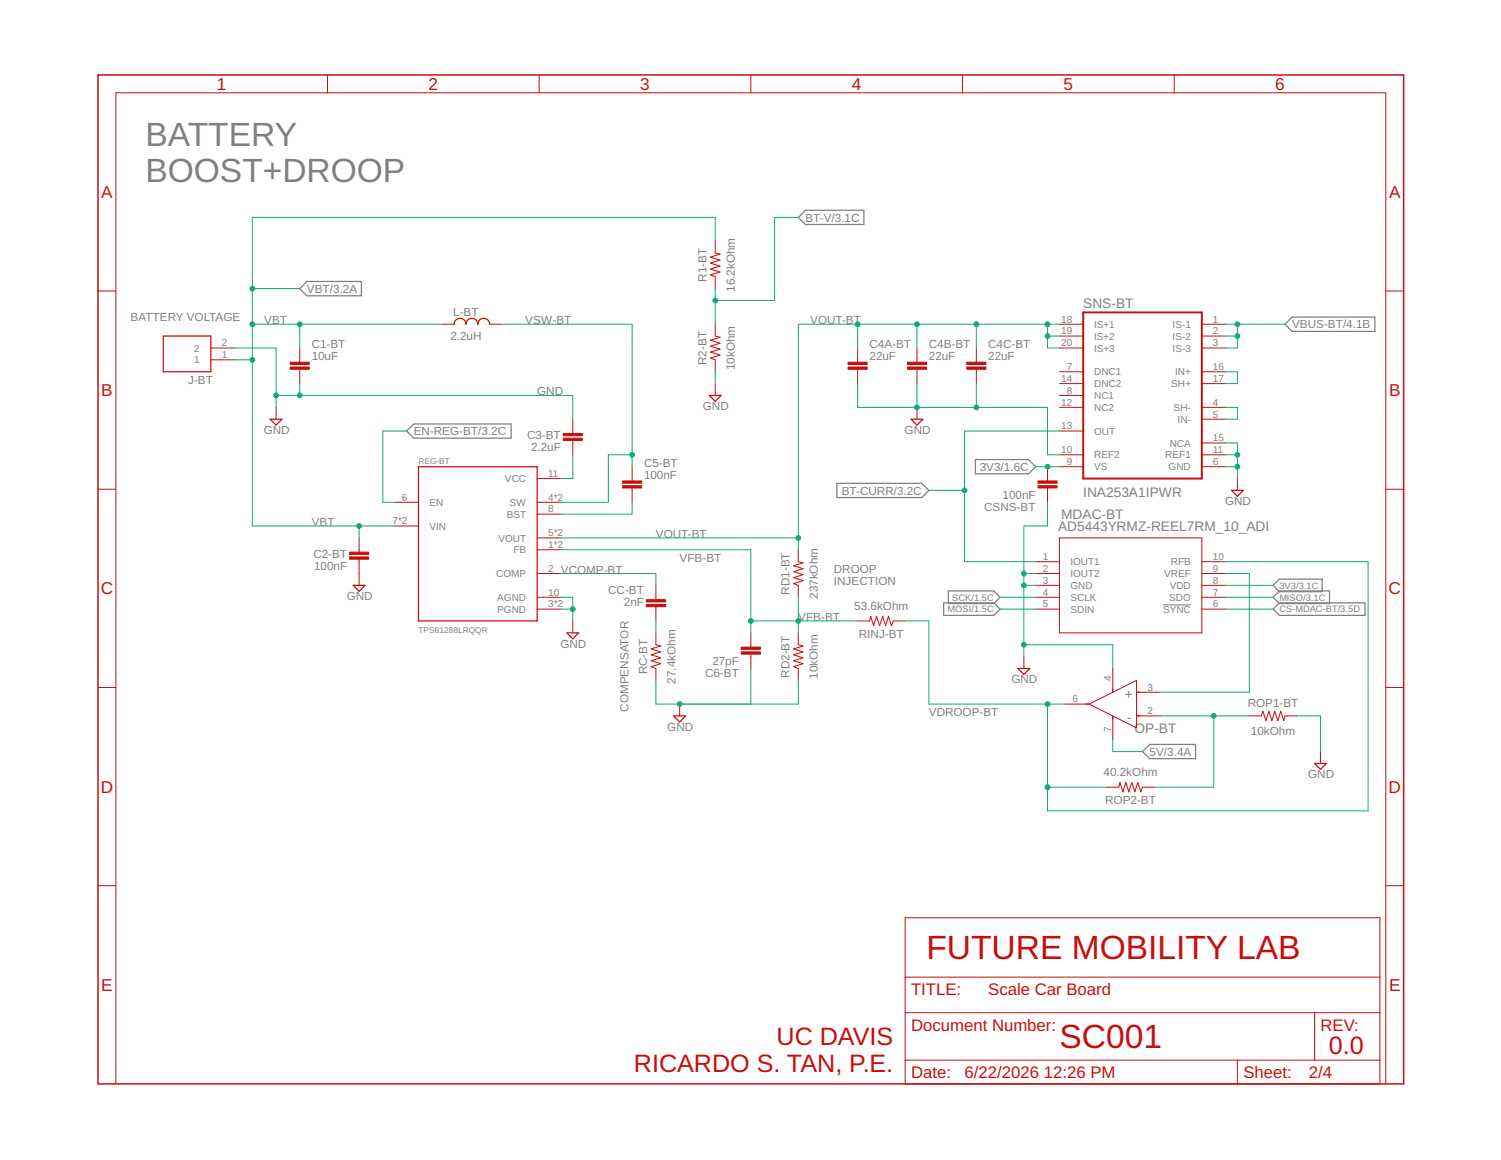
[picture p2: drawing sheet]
<svg xmlns="http://www.w3.org/2000/svg" width="279mm" height="216mm" viewBox="0 0 279 216" stroke-linecap="round" stroke-linejoin="round" font-family="sans-serif">
<path d="M216.5 112.6h5.2" fill="none" stroke="#808080" stroke-width=".19"/>
<path d="M149.9 39.1h10.9v2.7h-10.9l-1.3-1.3zM55.8 53.7l1.3-1.3h10.2v2.7h-10.2zM239.2 60.3l1.3-1.3h15.4v2.7h-15.4zM75.7 80.2l1.3-1.3h18.1v2.7h-18.1zM155.8 90h15.8l1.3 1.3-1.3 1.3h-15.8zM181.6 85.5h9.9l1.3 1.4-1.3 1.3h-9.9zM175.7 112.2h9.3l1.2 1.2-1.2 1.1h-9.3zM176.5 110h8.5l1.2 1.2-1.2 1.1h-8.5zM237 108.9l1.1-1.1h8v2.3h-8zM237 113.4l1.1-1.2h16v2.3h-16zM238.1 110h9.4v2.3h-9.4l-1.1-1.1zM212.7 139.9l1.3-1.3h8.5v2.6h-8.5z" fill="none" stroke="#808080" stroke-width=".23"/>
<path d="M18.2 13.9h243.1v187.8h-243.1z" fill="none" stroke="#c90d0c" stroke-width=".28"/>
<g fill="none" stroke="#c90d0c" stroke-width=".19">
<path d="M61 13.9v3.4M100.4 13.9v3.4M139.8 13.9v3.4M179.2 13.9v3.4M218.6 13.9v3.4M18.2 54.2h3.4M133.1 44.9v2.2l.9 .2-1.8 .6 1.8 .5-1.8 .6 1.8 .5-1.8 .6 1.8 .5-1.8 .6 .9 .3v2.2M258 54.2h3.3M39.2 64.8h4.4M39.2 67h4.4M51.4 75.8v2.2M55.8 64.8v2.6"/>
<path d="M55.8 68.7v2.7M82.3 60.3h2.2M91.2 60.3h2.2M106.6 78v2.7M133.1 60.3v2.2l.9 .3-1.8 .5 1.8 .6-1.8 .5 1.8 .6-1.8 .5 1.8 .6-1.8 .6 .9 .3v2.2M133.1 71.4v2.2M159.6 64.8v2.6M159.6 68.7v2.7M170.7 64.8v2.6M170.7 68.7v2.7M170.7 75.8v2.2M181.7 64.8v2.6"/>
<path d="M181.7 68.7v2.7M197.2 60.3h4.4M197.2 69.2h4.4M197.2 64.8h4.4M197.2 62.5h4.4M197.2 71.4h4.4M197.2 75.8h4.4M197.2 73.6h4.4M223.7 60.3h4.4M223.7 69.2h4.4M223.7 78h4.4M223.7 64.8h4.4"/>
<path d="M223.7 62.5h4.4M223.7 71.4h4.4M223.7 75.8h4.4M18.2 91.1h3.4M73.5 93.5h4.4M73.5 97.9h4.4M100 93.5h4.4M100 95.7h4.4M100 89.1h4.4M106.6 82v2.6M117.7 86.9v2.6M117.7 90.8v2.7"/>
<path d="M195 86.9v2.6M195 90.8v2.7M197.2 84.6h4.4M197.2 86.9h4.4M197.2 80.2h4.4M223.7 84.6h4.4M223.7 86.9h4.4M223.7 82.4h4.4M230.3 89.1v2.2M258 91.1h3.3M66.8 100.1v2.7M66.8 104.1v4.8"/>
<path d="M100 100.1h4.4M100 102.3h4.4M100 106.7h4.4M100 111.2h4.4M100 113.4h4.4M106.6 115.6v2.2M122.1 108.9v2.7M122.1 112.9v2.7M122.1 117.8v2.2l.9 .2-1.8 .6 1.8 .5-1.8 .6 1.8 .5-1.8 .6 1.8 .5-1.8 .6 .9 .3v2.2M139.8 117.8v2.6M148.6 102.3v2.2l.9 .3-1.8 .5 1.8 .6-1.8 .5 1.8 .6-1.8 .5 1.8 .6-1.8 .5 .9 .3v2.3M148.6 117.8v2.2l.9 .2-1.8 .6 1.8 .5-1.8 .6 1.8 .5-1.8 .6 1.8 .5-1.8 .6 .9 .3v2.2"/>
<path d="M159.6 115.6h2.3l.2-.9 .5 1.8 .6-1.8 .5 1.8 .6-1.8 .5 1.8 .6-1.8 .5 1.8 .4-.9h2.2M192.8 106.7h4.4M192.8 111.2h4.4M192.8 113.4h4.4M192.8 104.5h4.4M192.8 108.9h4.4M197.2 100.1h26.5v17.7h-26.5zM223.7 106.7h4.4M223.7 111.2h4.4M223.7 113.4h4.4M223.7 104.5h4.4M223.7 108.9h4.4"/>
<path d="M18.2 128h3.4M126.5 131v2.2M139.8 121.8v2.6M190.6 122.2v2.2M198.3 131h4.4M202.7 131l8.9-4.4v8.9zM207.1 124.4v4.4M207.1 133.2v4.5M211.6 133.2h4.4M211.6 128.8h4.4M232.6 133.2h2.2l.3-.8 .5 1.7 .6-1.7 .5 1.7 .6-1.7 .5 1.7 .6-1.7 .6 1.7 .2-.9h2.2M245.8 139.9v2.2"/>
<path d="M258 128h3.3M206 146.5h2.3l.2-.9 .5 1.8 .6-1.8 .5 1.8 .6-1.8 .5 1.8 .6-1.8 .5 1.8 .4-.9h2.2M18.2 164.8h3.4M168.5 170.8h88.4v30.9h-88.4zM258 164.8h3.3M168.5 188.5h88.4M168.5 197.3h88.4M168.5 181.9h88.4M230.3 197.3v4.4M244.7 188.5v8.8M21.6 201.7v-184.4h236.4v184.4"/>
</g>
<path d="M30.4 62.5h8.8v6.7h-8.8zM50.3 78h2.2l-1.1 1.1zM84.5 60.3a1.11 1.11 0 0 1 1.1-1.1 1.11 1.11 0 0 1 1.1 1.1 1.1 1.1 0 0 1 1.1-1.1 1.1 1.1 0 0 1 1.1 1.1 1.11 1.11 0 0 1 1.2-1.1 1.11 1.11 0 0 1 1.1 1.1M132 73.6h2.2l-1.1 1.1zM169.6 78h2.2l-1.1 1.1zM77.9 86.9h22.1v28.7h-22.1zM229.2 91.3h2.3l-1.2 1.1zM65.7 108.9h2.3l-1.2 1.1zM105.5 117.8h2.2l-1.1 1.1zM125.4 133.2h2.2l-1.1 1.2zM189.5 124.4h2.2l-1.1 1.1zM244.7 142.1h2.2l-1.1 1.1z" fill="none" stroke="#c90d0c" stroke-width=".23"/>
<g fill="#c90d0c" stroke="#c90d0c" stroke-width=".19">
<path d="M54 68.3h3.6v.4h-3.6z"/>
<path d="M54 67.4h3.6v.4h-3.6z"/>
<path d="M65.1 103.7h3.5v.4h-3.5z"/>
<path d="M65.1 102.8h3.5v.4h-3.5z"/>
<path d="M115.9 90.4h3.5v.4h-3.5z"/>
<path d="M115.9 89.5h3.5v.4h-3.5z"/>
<path d="M104.8 80.7h3.6v.4h-3.6z"/>
<path d="M104.8 81.6h3.6v.4h-3.6z"/>
<path d="M157.9 68.3h3.5v.4h-3.5z"/>
<path d="M157.9 67.4h3.5v.4h-3.5z"/>
<path d="M138 120.4h3.5v.5h-3.5z"/>
<path d="M138 121.3h3.5v.5h-3.5z"/>
<path d="M168.9 68.3h3.6v.4h-3.6z"/>
<path d="M168.9 67.4h3.6v.4h-3.6z"/>
<path d="M180 68.3h3.5v.4h-3.5z"/>
<path d="M180 67.4h3.5v.4h-3.5z"/>
<path d="M120.3 111.6h3.6v.4h-3.6z"/>
<path d="M120.3 112.5h3.6v.4h-3.6z"/>
<path d="M193.2 89.5h3.6v.4h-3.6z"/>
<path d="M193.2 90.4h3.6v.4h-3.6z"/>
</g>
<path d="M201.6 58.1h22.1v31h-22.1z" fill="none" stroke="#c90d0c" stroke-width=".36"/>
<g fill="none" stroke="#0dab76" stroke-width=".19">
<path d="M47 53.7h8.8M133.1 44.9v-4.4h-86.1v57.4h26.5M133.1 53.7v6.6M148.6 40.5h-4.4v15.4h-11.1M43.6 64.8h7.8v11M43.6 67h3.4M47 60.3h35.3M51.4 73.6h55.2v4.4M55.8 60.3v4.5M55.8 71.4v2.2M93.4 60.3h24.3v26.6M133.1 69.2v2.2"/>
<path d="M159.6 71.4v4.4h35.4v8.8h2.2M159.6 60.3v4.5M170.7 60.3v4.5M170.7 71.4v4.4M181.7 60.3v4.5M181.7 71.4v4.4M195 60.3v4.5h2.2M195 62.5h2.2M197.2 60.3h-48.6v42M228.1 75.8h2.2v2.2h-2.2M228.1 69.2h2.2v2.2h-2.2M228.1 60.3h11.1"/>
<path d="M228.1 62.5h2.2M230.3 60.3v4.5h-2.2M66.8 97.9v2.2M75.7 80.2h-4.4v13.3h2.2M106.6 84.6v4.5h-2.2M117.7 84.6h-4.5v8.9h-8.8M117.7 93.5v2.2h-13.3M172.9 91.3h6.6M192.8 86.9h4.4M195 93.5v4.4h-4.4v24.3M197.2 80.2h-17.7v24.3h13.3M228.1 84.6h2.2"/>
<path d="M228.1 82.4h2.2v6.7M228.1 86.9h2.2M104.4 111.2h2.2v4.4M104.4 113.4h2.2M104.4 102.3h35.4v15.5M104.4 106.7h17.7v2.2M104.4 100.1h44.2M122.1 115.6v2.2M139.8 115.6h19.8M148.6 111.2v6.6M168.5 115.6h4.4v15.4h25.4M186.2 111.2h6.6"/>
<path d="M186.2 113.4h6.6M190.6 108.9h2.2M190.6 120h16.5v4.4M190.6 106.7h2.2M228.1 111.2h8.9M228.1 113.4h8.9M228.1 104.5h26.6v46.4h-59.7v-19.9M228.1 108.9h8.9M228.1 106.7h4.5v22.1h-16.6M122.1 126.6v4.4h26.5v-4.4M139.8 124.4v6.6M207.1 137.7v2.2h5.6"/>
<path d="M216 133.2h16.6M225.9 133.2v13.3h-11M241.4 133.2h4.4v6.7M195 146.5h11"/>
</g>
<g fill="#0dab76" stroke="#0dab76" stroke-width=".19">
<circle cx="51.4" cy="73.6" r=".44"/>
<circle cx="55.8" cy="73.6" r=".44"/>
<circle cx="106.6" cy="113.4" r=".44"/>
<circle cx="170.7" cy="75.8" r=".44"/>
<circle cx="181.7" cy="75.8" r=".44"/>
<circle cx="126.5" cy="131" r=".44"/>
<circle cx="230.3" cy="86.9" r=".44"/>
<circle cx="230.3" cy="84.6" r=".44"/>
<circle cx="190.6" cy="120" r=".44"/>
<circle cx="190.6" cy="108.9" r=".44"/>
<circle cx="190.6" cy="106.7" r=".44"/>
<circle cx="195" cy="86.9" r=".44"/>
<circle cx="179.5" cy="91.3" r=".44"/>
<circle cx="225.9" cy="133.2" r=".44"/>
<circle cx="117.7" cy="84.6" r=".44"/>
<circle cx="159.6" cy="60.3" r=".44"/>
<circle cx="170.7" cy="60.3" r=".44"/>
<circle cx="148.6" cy="100.1" r=".44"/>
<circle cx="181.7" cy="60.3" r=".44"/>
<circle cx="195" cy="60.3" r=".44"/>
<circle cx="195" cy="62.5" r=".44"/>
<circle cx="148.6" cy="115.6" r=".44"/>
<circle cx="139.8" cy="115.6" r=".44"/>
<circle cx="195" cy="131" r=".44"/>
<circle cx="195" cy="146.5" r=".44"/>
<circle cx="133.1" cy="55.9" r=".44"/>
<circle cx="230.3" cy="62.5" r=".44"/>
<circle cx="230.3" cy="60.3" r=".44"/>
<circle cx="47" cy="60.3" r=".44"/>
<circle cx="47" cy="67" r=".44"/>
<circle cx="55.8" cy="60.3" r=".44"/>
<circle cx="47" cy="53.7" r=".44"/>
<circle cx="66.8" cy="97.9" r=".44"/>
</g>
<g font-size="6.2" fill="#808080">
<text x="27.1" y="27.2">BATTERY</text>
<text x="27.1" y="33.8">BOOST+DROOP</text>
</g>
<g font-size="6.2" fill="#c90d0c">
<text x="172.5" y="178.5">FUTURE MOBILITY LAB</text>
<text x="197.2" y="195.1">SC001</text>
</g>
<g font-size="4.7" fill="#c90d0c">
<text x="144.5" y="194.6">UC DAVIS</text>
<text x="247.4" y="196.2">0.0</text>
<text x="118" y="199.5">RICARDO S. TAN, P.E.</text>
</g>
<g font-size="3.2" fill="#c90d0c">
<text x="40.4" y="16.7">1</text>
<text x="79.8" y="16.7">2</text>
<text x="119.2" y="16.7">3</text>
<text x="158.6" y="16.7">4</text>
<text x="198" y="16.7">5</text>
<text x="237.4" y="16.7">6</text>
<text x="18.8" y="36.8">A</text>
<text x="258.6" y="36.8">A</text>
<text x="18.8" y="73.7">B</text>
<text x="258.6" y="73.7">B</text>
<text x="18.8" y="110.6">C</text>
<text x="258.5" y="110.6">C</text>
<text x="18.8" y="147.5">D</text>
<text x="258.5" y="147.5">D</text>
<text x="18.8" y="184.4">E</text>
<text x="258.6" y="184.4">E</text>
</g>
<g font-size="3.1" fill="#c90d0c">
<text x="169.6" y="185.2">TITLE:</text>
<text x="183.9" y="185.2">Scale Car Board</text>
<text x="169.6" y="191.8">Document Number:</text>
<text x="245.8" y="191.8">REV:</text>
<text x="169.6" y="200.6">Date:</text>
<text x="179.5" y="200.6">6/22/2026</text>
<text x="194.3" y="200.6">12:26 PM</text>
<text x="231.5" y="200.6">Sheet:</text>
<text x="243.6" y="200.6">2/4</text>
</g>
<g font-size="2.6" fill="#808080">
<text x="201.6" y="57.3">SNS-BT</text>
<text x="201.6" y="92.5">INA253A1IPWR</text>
<text x="197" y="98.8">AD5443YRMZ-REEL7RM_10_ADI</text>
<text x="197.5" y="96.6">MDAC-BT</text>
<text x="209.4" y="130.2">+</text>
<text x="209.8" y="134.4">-</text>
<text x="211.2" y="136.4">OP-BT</text>
</g>
<g font-size="2.2" fill="#808080">
<text x="149.9" y="41.2">BT-V/3.1C</text>
<text x="131.5" y="52.5" transform="rotate(-90 131.5 52.5)">R1-BT</text>
<text x="24.3" y="59.7">BATTERY VOLTAGE</text>
<text x="57.1" y="54.5">VBT/3.2A</text>
<text x="84.4" y="58.9">L-BT</text>
<text x="136.8" y="54.3" transform="rotate(-90 136.8 54.3)">16.2kOhm</text>
<text x="49.2" y="60.3">VBT</text>
<text x="58" y="64.8">C1-BT</text>
<text x="83.8" y="63.3">2.2uH</text>
<text x="97.8" y="60.3">VSW-BT</text>
<text x="150.8" y="60.3">VOUT-BT</text>
<text x="161.9" y="64.8">C4A-BT</text>
<text x="172.9" y="64.8">C4B-BT</text>
<text x="183.9" y="64.8">C4C-BT</text>
<text x="240.5" y="61.1">VBUS-BT/4.1B</text>
<text x="35" y="71.4">J-BT</text>
<text x="58" y="67">10uF</text>
<text x="131.5" y="67.9" transform="rotate(-90 131.5 67.9)">R2-BT</text>
<text x="136.8" y="68.9" transform="rotate(-90 136.8 68.9)">10kOhm</text>
<text x="161.9" y="67">22uF</text>
<text x="172.9" y="67">22uF</text>
<text x="183.9" y="67">22uF</text>
<text x="100" y="73.6">GND</text>
<text x="130.8" y="76.4">GND</text>
<text x="49.1" y="80.8">GND</text>
<text x="77" y="81">EN-REG-BT/3.2C</text>
<text x="98.1" y="81.8">C3-BT</text>
<text x="98.8" y="84">2.2uF</text>
<text x="168.4" y="80.8">GND</text>
<text x="119.9" y="89.1">100nF</text>
<text x="119.9" y="86.9">C5-BT</text>
<text x="182.4" y="87.6">3V3/1.6C</text>
<text x="156.7" y="92">BT-CURR/3.2C</text>
<text x="183.2" y="95">CSNS-BT</text>
<text x="186.6" y="92.8">100nF</text>
<text x="228" y="94">GND</text>
<text x="58" y="97.9">VBT</text>
<text x="122.1" y="100.1">VOUT-BT</text>
<text x="58.3" y="103.9">C2-BT</text>
<text x="58.5" y="106.1">100nF</text>
<text x="104.4" y="106.7">VCOMP-BT</text>
<text x="126.5" y="104.5">VFB-BT</text>
<text x="155.2" y="106.6">DROOP</text>
<text x="64.5" y="111.7">GND</text>
<text x="113.2" y="110.5">CC-BT</text>
<text x="116.1" y="112.7">2nF</text>
<text x="147" y="110.7" transform="rotate(-90 147 110.7)">RD1-BT</text>
<text x="152.2" y="111.5" transform="rotate(-90 152.2 111.5)">237kOhm</text>
<text x="155.2" y="109">INJECTION</text>
<text x="159" y="113.5">53.6kOhm</text>
<text x="148.6" y="115.6">VFB-BT</text>
<text x="159.9" y="118.8">RINJ-BT</text>
<text x="104.3" y="120.5">GND</text>
<text x="120.4" y="125.5" transform="rotate(-90 120.4 125.5)">RC-BT</text>
<text x="131.2" y="126">C6-BT</text>
<text x="132.6" y="123.8">27pF</text>
<text x="125.7" y="127.2" transform="rotate(-90 125.7 127.2)">27.4kOhm</text>
<text x="147" y="126.1" transform="rotate(-90 147 126.1)">RD2-BT</text>
<text x="152.2" y="126.3" transform="rotate(-90 152.2 126.3)">10kOhm</text>
<text x="188.3" y="127.2">GND</text>
<text x="232.3" y="131.6">ROP1-BT</text>
<text x="117" y="132.4" transform="rotate(-90 117 132.4)">COMPENSATOR</text>
<text x="124.2" y="136">GND</text>
<text x="172.9" y="133.3">VDROOP-BT</text>
<text x="232.8" y="136.9">10kOhm</text>
<text x="214" y="140.7">5V/3.4A</text>
<text x="205.4" y="144.4">40.2kOhm</text>
<text x="205.7" y="149.7">ROP2-BT</text>
<text x="243.5" y="144.9">GND</text>
</g>
<g font-size="1.9" fill="#808080">
<text x="36.2" y="65.4">2</text>
<text x="41.3" y="64.5">2</text>
<text x="197.5" y="60">18</text>
<text x="197.5" y="64.5">20</text>
<text x="197.5" y="62.2">19</text>
<text x="203.7" y="61">IS+1</text>
<text x="203.7" y="65.4">IS+3</text>
<text x="203.7" y="63.2">IS+2</text>
<text x="218.3" y="61">IS-1</text>
<text x="218.3" y="63.2">IS-2</text>
<text x="218.3" y="65.4">IS-3</text>
<text x="225.8" y="60">1</text>
<text x="225.8" y="62.2">2</text>
<text x="225.8" y="64.5">3</text>
<text x="36.2" y="67.6">1</text>
<text x="41.3" y="66.7">1</text>
<text x="197.5" y="71.1">14</text>
<text x="198.6" y="68.9">7</text>
<text x="203.7" y="69.8">DNC1</text>
<text x="218.7" y="69.9">IN+</text>
<text x="225.8" y="68.9">16</text>
<text x="225.8" y="71.1">17</text>
<text x="197.5" y="75.5">12</text>
<text x="198.6" y="73.3">8</text>
<text x="203.7" y="72.1">DNC2</text>
<text x="203.7" y="74.3">NC1</text>
<text x="203.7" y="76.5">NC2</text>
<text x="218" y="72.1">SH+</text>
<text x="218.5" y="76.5">SH-</text>
<text x="225.8" y="77.7">5</text>
<text x="225.8" y="75.5">4</text>
<text x="197.5" y="79.9">13</text>
<text x="203.7" y="80.9">OUT</text>
<text x="217.7" y="83.1">NCA</text>
<text x="219.2" y="78.7">IN-</text>
<text x="225.8" y="82.1">15</text>
<text x="94" y="89.7">VCC</text>
<text x="102" y="88.8">11</text>
<text x="197.5" y="84.3">10</text>
<text x="198.6" y="86.5">9</text>
<text x="203.7" y="85.3">REF2</text>
<text x="203.7" y="87.5">VS</text>
<text x="216.9" y="85.3">REF1</text>
<text x="217.5" y="87.5">GND</text>
<text x="225.8" y="84.3">11</text>
<text x="225.8" y="86.5">6</text>
<text x="74.8" y="93.2">6</text>
<text x="79.9" y="94.1">EN</text>
<text x="94.9" y="94.2">SW</text>
<text x="102" y="93.2">4*2</text>
<text x="102" y="95.4">8</text>
<text x="73.1" y="97.6">7*2</text>
<text x="79.9" y="98.6">VIN</text>
<text x="92.8" y="100.8">VOUT</text>
<text x="94.3" y="96.4">BST</text>
<text x="102" y="99.8">5*2</text>
<text x="92.4" y="107.4">COMP</text>
<text x="95.6" y="103">FB</text>
<text x="102" y="102">1*2</text>
<text x="102" y="106.4">2</text>
<text x="194.1" y="104.2">1</text>
<text x="194.1" y="106.4">2</text>
<text x="199.2" y="105.2">IOUT1</text>
<text x="199.2" y="107.4">IOUT2</text>
<text x="216.7" y="107.4">VREF</text>
<text x="217.9" y="105.2">RFB</text>
<text x="225.8" y="106.4">9</text>
<text x="225.8" y="104.2">10</text>
<text x="92.6" y="111.8">AGND</text>
<text x="102" y="110.9">10</text>
<text x="102" y="113.1">3*2</text>
<text x="194.1" y="108.6">3</text>
<text x="194.1" y="110.9">4</text>
<text x="194.1" y="113.1">5</text>
<text x="199.2" y="109.6">GND</text>
<text x="199.2" y="111.8">SCLK</text>
<text x="217.6" y="111.8">SDO</text>
<text x="217.7" y="109.6">VDD</text>
<text x="225.8" y="113.1">6</text>
<text x="225.8" y="110.9">7</text>
<text x="225.8" y="108.6">8</text>
<text x="92.6" y="114">PGND</text>
<text x="199.2" y="114">SDIN</text>
<text x="216.5" y="114">SYNC</text>
<text x="199.7" y="130.7">6</text>
<text x="206.8" y="126.8" transform="rotate(-90 206.8 126.8)">4</text>
<text x="213.6" y="128.5">3</text>
<text x="206.8" y="136.3" transform="rotate(-90 206.8 136.3)">7</text>
<text x="213.6" y="132.9">2</text>
</g>
<g font-size="1.7" fill="#808080">
<text x="176.4" y="114">MOSI/1.5C</text>
<text x="177.2" y="111.8">SCK/1.5C</text>
<text x="238.1" y="109.6">3V3/3.1C</text>
<text x="238.1" y="111.8">MISO/3.1C</text>
<text x="238.1" y="114">CS-MDAC-BT/3.5D</text>
</g>
<g font-size="1.5" fill="#808080">
<text x="77.9" y="86.4">REG-BT</text>
<text x="77.9" y="117.8">TPS61288LRQQR</text>
</g>
</svg>
